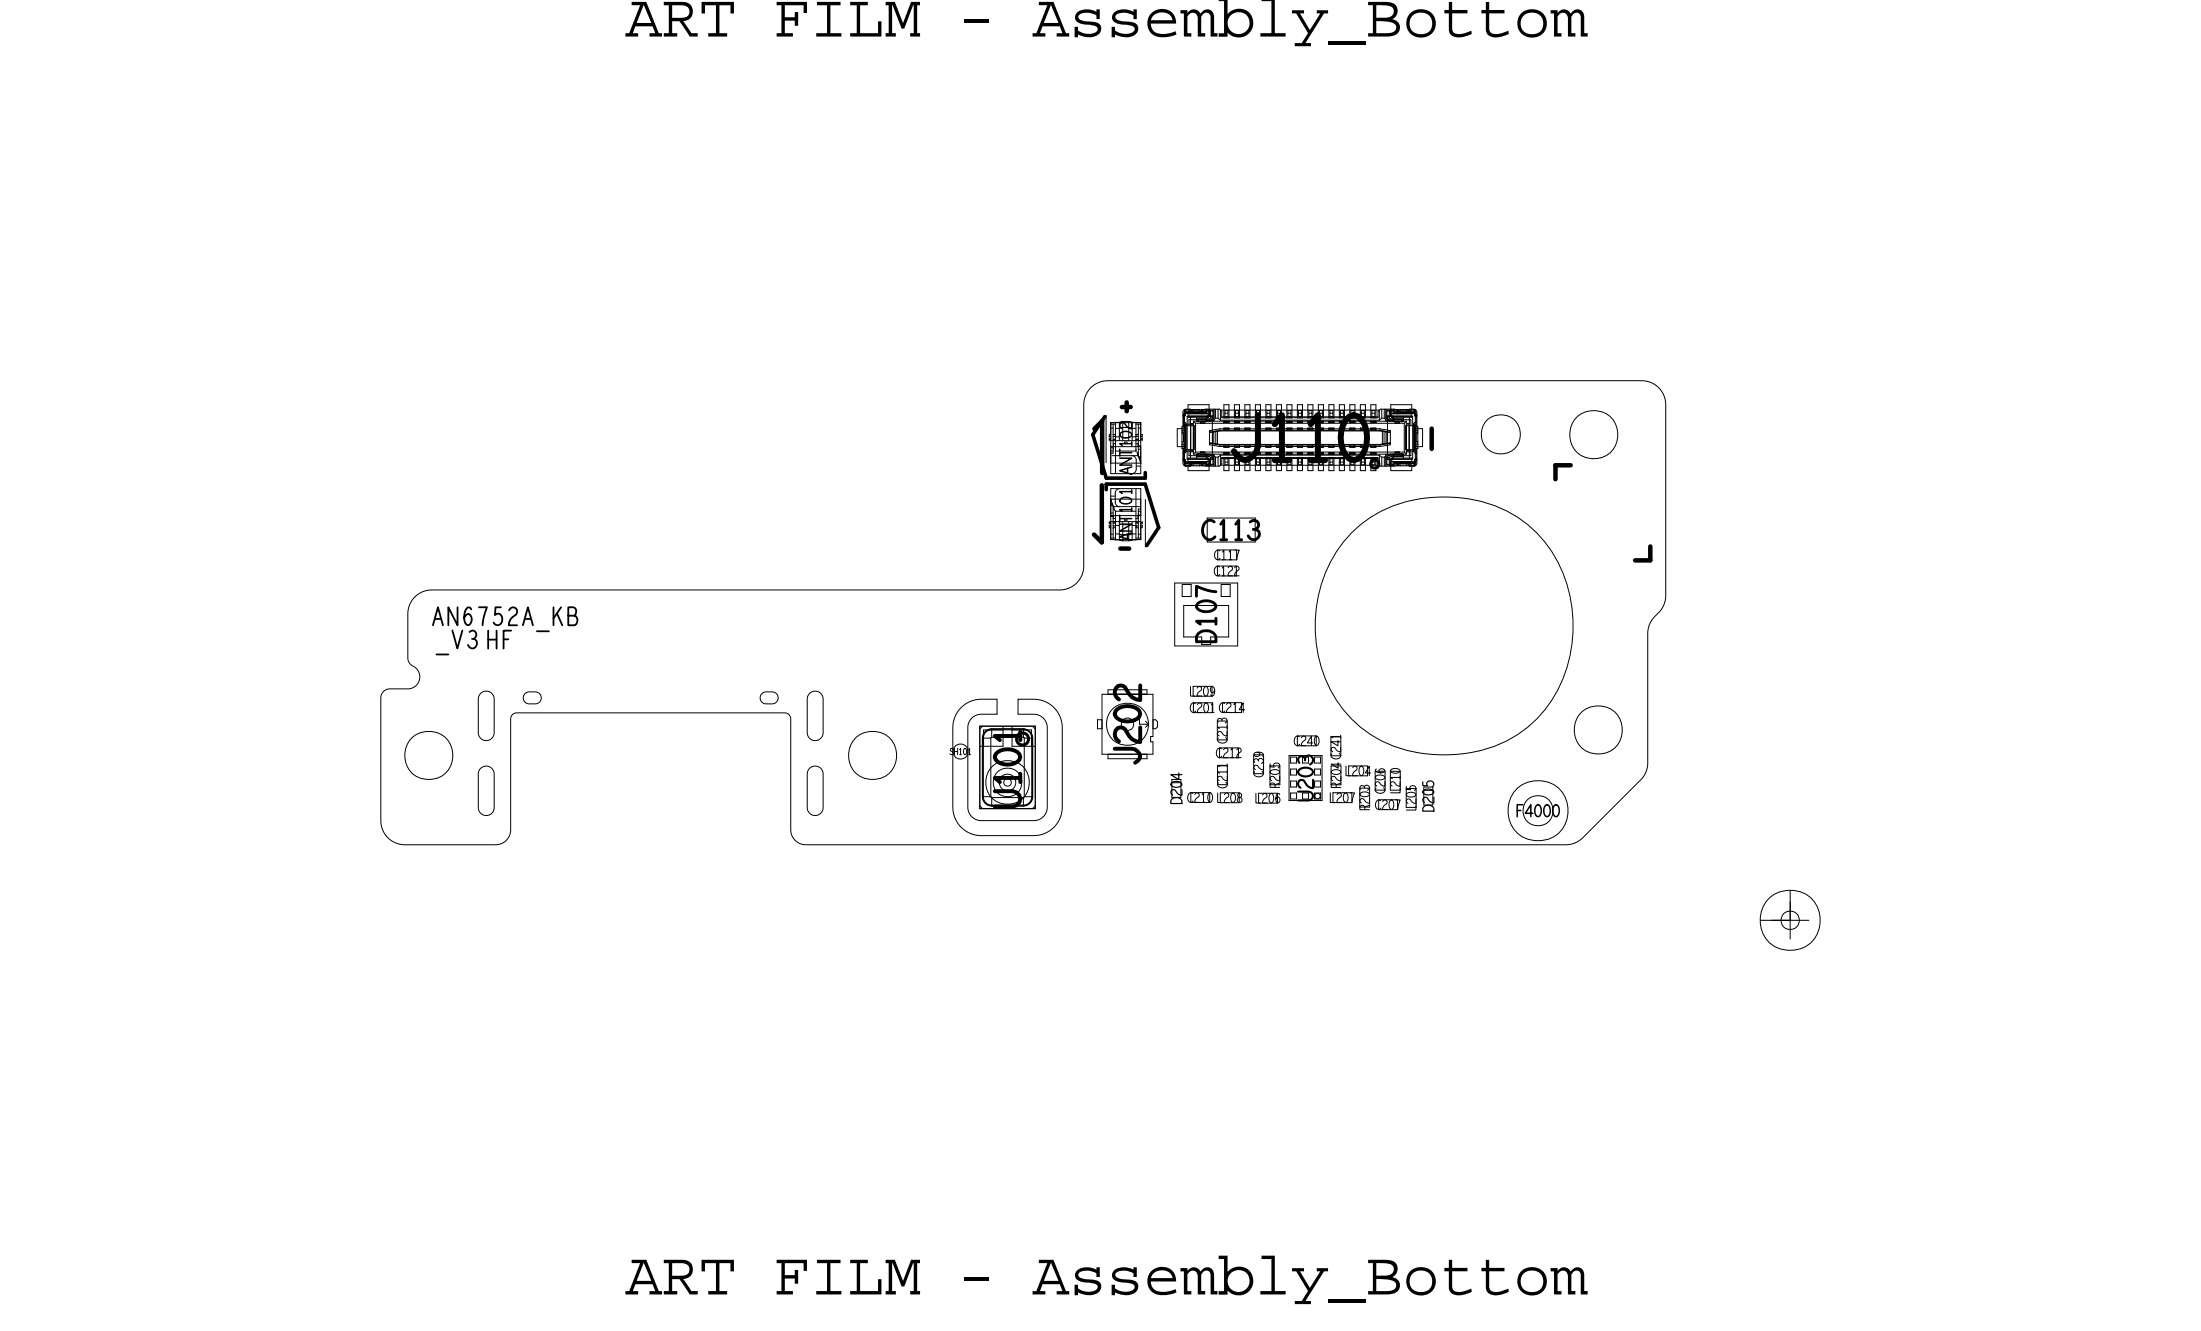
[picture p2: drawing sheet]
<svg xmlns="http://www.w3.org/2000/svg" width="73mm" height="44mm" viewBox="0 0 73 44" stroke-linecap="round" stroke-linejoin="round" font-family="sans-serif">
<!-- layer: Board Outline -->
<g fill="none" stroke="#000" stroke-width=".03">
<path d="M13.8 19.9l.6-.2h20.9a.8 .8 0 0 0 .8-.8v-5.4a.8 .8 0 0 1 .8-.8h17.8a.8 .8 0 0 1 .8 .8v6.4l-.1 .4-.3 .4-.1 .3-.1 4.6-.2 .4-1.9 1.9-.3 .2-25.7 .1-.3-.2-.1-.3v-3.7l-.2-.2h-9l-.2 .2v3.7l-.1 .3-.3 .2h-3.1a.8 .8 0 0 1-.8-.8v-4.2l.2-.2h.8l.3-.3v-.3l-.4-.4v-1.6zM45.3 17.6a4.4 4.4 0 0 1 6.8 1.5 4.3 4.3 0 0 1-2.6 5.9 4.3 4.3 0 0 1-5.6-3.2 4.5 4.5 0 0 1 1.4-4.2zM16 23.1h.3l.2 .2v1.2l-.2 .2h-.2l-.1-.2v-1.2zM16 25.6h.3l.2 .2v1.2l-.2 .2h-.2l-.1-.2v-1.2zM17.5 23.1h.4l.1 .1v.2l-.1 .1h-.3l-.1-.2zM25.4 23.1h.4l.1 .1v.2l-.1 .1h-.3l-.1-.2zM27 23.1h.3l.1 .2v1.2l-.2 .2h-.2l-.1-.2v-1.2zM27 25.6h.3l.1 .2v1.2l-.2 .2h-.2l-.1-.2v-1.2zM58.7 30.7h1zM59.7 29.7v1z"/>
<circle cx="50" cy="14.5" r=".65"/>
<circle cx="53.1" cy="14.5" r=".81"/>
<circle cx="14.3" cy="25.2" r=".81"/>
<circle cx="29.1" cy="25.2" r=".81"/>
<circle cx="53.3" cy="24.4" r=".81"/>
<circle cx="59.7" cy="30.7" r="1.01"/>
</g>
<g fill="none" stroke="#000" stroke-width=".15">
<path d="M36.5 17.8l.2 .3zM36.7 18.1h.1M36.7 16.2v1.9zM36.8 14.1l-.3 .2zM36.8 14v1.8zM37.4 18.3h.3zM37.4 13.6h.3zM37.6 13.4v.3zM47.7 14.3v.7zM51.9 15.5v.5zM51.9 15.5h.5zM54.5 18.7h.5z"/>
<path d="M55 18.2v.5z"/>
</g>
<!-- layer: Components -->
<g fill="none" stroke="#000" stroke-width=".03">
<path d="M36.9 13.9l-.4 .4zM36.9 13.9v1.5zM37 14.5h.1M37 14.6h.1M37 14.7h.1M37 14.6v.1zM37 14.5v.1zM37 17.4v.1zM37 17.5v.1zM37 17.6h.1M37 17.5h.1M37 17.4h.1"/>
<path d="M37 14.1h1zM37 14.1h.2zM37 14.9v.5zM37 14.7h1zM37 14.9h1zM37 15.4h1zM37 14.1v.6zM37 14.3h.1zM37 14.9h.1zM37 15h.1zM37 15.1h.1zM37 14.1h.1"/>
<path d="M37 14.1v1.7zM37 16.6v.6zM37 17.4h1zM37 17.2h1zM37 16.6h1zM37 16.3v.3zM37 17.8h.1zM37 17.2h.1zM37 17.1h.1zM37.1 16.9h.1M37.1 16.8h.1M37 16.5h.2z"/>
<path d="M37 16.3h1zM37 17.4v.6zM37 18h1zM37 18h.2zM37 17.9h.2zM37 16.6v1.3zM37 18h.1M37 16.6l.1 .1M37 15.8h1zM37.1 16.7v.2zM37.1 16.7l.1 .3zM37.1 15.2h.8z"/>
<path d="M37.1 15h.1M37.1 14.5h.1zM37.1 14.6h.1zM37.1 14.7h.1zM37.1 14.8h.1zM37.1 14.9h.1M37.1 14.1v1zM37.1 17.6h.1M37.1 17.6h.1zM37.1 17.5h.1zM37.1 17.4h.1zM37.1 17.3h.1z"/>
<path d="M37.1 17.2h.1M37.1 16.9v1zM37.1 17.2v.1zM37.1 14.8v.1zM37.1 16.9h.9zM37.2 17h.1M37.2 16.4v.3zM37.2 16.7l.1 .2M37.2 14.7h.1M37.2 14.5v.1zM37.2 17.5v.1zM37.2 17.4h.1"/>
<path d="M37.2 14.5h.1M37.2 14.6h.1M37.2 17.6h.1M37.2 17.5h.1M37.2 17.1h.1M37.2 14.1h.1zM37.2 14.3h.1zM37.2 14.6h.1zM37.2 14.1v1.7zM37.2 15h.7zM37.2 17.8h.1zM37.2 17.5h.1z"/>
<path d="M37.2 17.1h.7zM37.2 18h.1zM37.2 17v1zM37.3 17.4v.6zM37.3 17.8h.1M37.3 18h.1M37.3 14.1v.6zM37.3 16.3l-.1 .2M37.4 14.1h-.1M37.4 14.3h-.1M37.7 15.2l.2 .2M37.9 14.1h.1z"/>
<path d="M37.9 14.1v1zM37.9 14.7h.1zM37.9 14.8h.1zM37.9 17.4h.1zM37.9 17.3h.1zM37.9 18h.1zM37.9 17.9h.1zM37.9 16.3v1.7zM37.9 17.4h.1M37.9 17.5h.1M37.9 17.6h.1M37.9 14.5h.1z"/>
<path d="M37.9 14.6h.1zM37.9 17.6h.1zM37.9 17.5h.1zM37.9 17.5v.1zM37.9 15.3v.3zM37.9 15.5h.1zM37.9 15.7l-.2 .1M37.9 15.1h.1M37.9 15.1l.1 .3zM37.9 15.2h.1M37.9 15.2l.1 .2zM38 17.2h.1"/>
<path d="M38 17.2v.1zM38 14.8v.1zM38 14.9h.1M38 17.1h.1M38 14.5h.1M38 14.1v1.1zM38 14.3h.1M38 15h.1M38 17.8h.1M38 17h.1M38 17v.9zM38 15.2h.1"/>
<path d="M38 15.4v.1M38 14.1v.6zM38 14.9v.5zM38 14.1v1.4zM38 15.5v.3zM38 14.1h.1M38.1 14.6h.1M38.1 14.7h.1M38 16.6v.6zM38.1 17.6h.1M38 17.5h.1M38 17.4h.1"/>
<path d="M38 17.4v.6zM38 17.9h.1M38 16.3v1.6zM38.1 17.5h.1M38.1 14.6v.1zM38.1 14.5v.1zM38.1 17.4v.1zM38.1 17.5v.1zM38.2 16.7v1.5zM38.6 17.8l-.4 .4zM39.2 19.4v2.1zM39.2 19.4h2.1z"/>
<path d="M39.3 14.3v.6zM39.3 14.9h.2zM39.3 14.3h.2zM39.4 14.2v.8zM39.4 15h.1zM39.4 14.9h.1zM39.4 14.8h.1zM39.4 14.7h.1M39.5 14.5h.1M39.4 14.4h.1zM39.4 14.3h.1zM39.4 14.2h.1z"/>
<path d="M39.4 19.5h.3zM39.4 19.9h.3zM39.4 19.5v.4zM39.4 14.1h.1M39.4 13.9h.1M39.4 13.7v.5zM39.4 15v.4zM39.5 15.3h.1M39.5 15.1h.1M39.4 15h.4zM39.4 14.2h.4zM39.4 15.3h.1"/>
<path d="M39.4 15.4l.1 .1M39.4 15.3l.2 .1M39.5 14.5v.2zM39.5 13.9v.3zM39.5 15v.3zM39.5 15.3v.1M39.5 13.8v.1M39.5 13.9h.1M39.5 14.2v.8zM39.5 15h.1M39.5 14.1h.1M39.5 13.7h.1"/>
<path d="M39.5 13.8h.5zM39.5 13.7h.5zM39.5 15v.5zM39.5 13.7v.5zM39.5 15.5h.1M39.5 15.5h.5zM39.5 15.4h.5zM39.5 13.9h-.1M39.5 13.8h.8zM39.5 15.4h.8zM39.5 15.4h.1M39.5 13.7v.2z"/>
<path d="M39.5 15.3v.2zM39.5 14.3v.6zM39.5 14.2h.1M39.5 13.7h.2zM39.5 13.6h.2zM39.5 14.1v.9zM39.5 15.5h.2zM39.5 15h.3zM39.5 14.1h.3zM39.5 13.6l-.1 .1M39.6 13.8h.6zM39.6 15.4h.6z"/>
<path d="M39.6 13.8l-.2 .1M39.6 13.9h.1M39.6 13.9h.8zM39.6 13.9v1.4zM39.6 15.3h.8zM39.6 13.5v.4zM39.6 13.9h.7zM39.6 13.5h.7zM39.6 15.3v.4zM39.6 15.3h.1M39.6 15.7h.7zM39.6 15.3h.7z"/>
<path d="M39.6 14h.8zM39.6 14v.2zM39.6 15v.2zM39.6 15.2h.8zM39.7 13.6v.2zM39.7 13.8h.5zM39.7 15.4v.1zM39.7 15.4h.1M39.7 15.4h.5zM39.7 13.7h.1M39.7 15.5h.1M39.7 15.1h.1z"/>
<path d="M39.7 14.1h.1zM39.7 13.9v1.4zM39.7 13.8h.1M39.7 14.2v.8zM39.7 15h.1zM39.7 14.2h.1zM39.7 19.5v.4zM39.7 13.7v.1zM39.8 13.7h.1M39.8 15.5h.1M39.8 15.4h.1M39.8 13.8h.1"/>
<path d="M39.8 13.8h.3zM39.8 15.4h.3zM39.8 13.7h.3zM39.8 15.5h.3zM39.8 14.2v.8zM39.8 14l.1 .1zM39.8 14v1.1zM39.8 15.1h.1zM39.8 14h7.1zM39.8 15.1h7.1zM39.9 14.1v1zM39.9 14.1h6.9z"/>
<path d="M39.9 15.1h6.9zM39.9 15.2h.1M39.9 14h.3zM39.9 13.9v.1zM39.9 15.1v.2zM39.9 15.2h.3zM39.9 14h.1M39.9 15.1h.1M39.9 14h.4zM39.9 15.2h.4zM40 14h.1M39.9 14.1l.4-.1z"/>
<path d="M39.9 15.1l.4 .1zM40 14v.1zM40 14h.3zM40 15.2h.3zM40 15.1v.1zM40 13.7v.1zM40 15.4v.1zM40 13.8h.1M40 13.7h.1M40 15.5h.1M40 14.1h.1M40 14.1h.2z"/>
<path d="M40 15.1h.2zM40 15.1h.1M40.1 13.7h.1M40.1 15.5h.1M40.1 15.4h-.1M40.1 15.4h.1M40.1 13.7h.1zM40.1 15.5h.1zM40.2 13.8h.1M40.2 15.4h.1M40.1 13.8l.1-.1zM40.1 15.4l.1 .1z"/>
<path d="M40.1 13.8h.1M40.2 15.1h.1M40.2 14.1h.1M40.2 13.6v.2zM40.2 15.4v.1zM40.2 13.6h.5zM40.2 15.5h.5zM40.2 13.7h.2zM40.2 15.5h.2zM40.2 13.9v.1zM40.2 14h.1M40.2 13.9h.1"/>
<path d="M40.2 15.1v.2zM40.2 15.3h.1M40.2 15.5h.1M40.2 15.2v.1zM40.3 13.9h.1M40.3 17.3v.8zM40.3 17.3h1.6zM40.3 18.1h1.6zM40.3 13.7h.1zM40.3 15.5h.1zM40.3 13.7h-.1M40.3 15.3v.2z"/>
<path d="M40.3 15.3h.1M40.3 13.6v.3zM40.3 13.9h.1zM40.3 15.3h.1zM40.3 13.9h-.1M40.3 13.5v.4zM40.3 13.7v.2zM40.3 15.3v.4zM40.3 15.2l.1 .1M40.3 14h.1M40.3 15.2h.1M40.3 15.2l.1 .1-.1-.1"/>
<path d="M40.3 14.4v.4zM40.3 14.4h.1zM40.3 14.8l.4 .1zM40.3 14.4l.4-.1zM40.4 14.8h.1M40.4 14.8h-.1zM40.4 14.4h.1M40.4 14h.1zM40.4 13.9h.1M40.4 15.3h.1M40.4 15.2h.1zM40.4 14.8h.3z"/>
<path d="M40.4 14.4h.3zM40.4 13.7v.2zM40.4 15.3v.2zM40.4 13.9l-.1 .1M40.4 13.7h.1M40.4 14v1.2zM40.5 14.4h.1M40.4 14.4v.4zM40.4 15.5h.1M40.4 13.9l-.1 .1 .1-.1M40.5 14.4v.4zM40.5 14.8h.1"/>
<path d="M40.5 13.6v.4zM40.5 15.2v.3zM40.5 15.2h.1M40.5 14h.1M40.5 14v-.1zM40.5 13.6v.3zM40.6 18.9v.3zM40.6 18.9h.6zM40.6 19.2h.6zM40.6 18.3v.4zM40.6 18.3h.6zM40.6 18.7h.6z"/>
<path d="M40.6 13.6v.3zM40.7 13.6v.1zM40.7 14.9h5.3zM40.7 14.3h5.3zM40.7 14.8h5.3zM40.7 14.4h5.3zM40.7 13.7v.3zM40.7 14h5.3zM40.7 13.7h5.3zM40.7 15.5h5.3zM40.7 15.2h5.3zM40.7 19.5h.3z"/>
<path d="M40.7 19.9h.3zM40.7 13.7v.2zM40.7 13.9h5.3zM40.7 15.3h5.3zM40.8 13.5v.4zM40.8 13.5h.2zM40.8 13.7v.2zM40.8 13.8h.1zM40.8 13.7h.1zM40.9 13.7v.2zM41 13.5v.4zM41 19.5v.4z"/>
<path d="M41.2 13.5v.4zM41.2 13.5h.1zM41.2 13.7v.2zM41.2 13.8h.1zM41.2 13.7h.1zM41.2 18.9v.3zM41.2 18.3v.4zM41.3 19.4v2.1zM41.3 13.7v.2zM41.3 13.5v.4zM41.5 13.5v.4zM41.5 13.5h.2z"/>
<path d="M41.5 13.7v.2zM41.5 13.8h.1zM41.5 13.7h.1zM41.6 13.7v.2zM41.7 13.5v.4zM41.9 17.3v.8zM41.9 13.5v.4zM41.9 13.5h.1zM41.9 13.7v.2zM41.9 13.8h.1zM41.9 13.7h.1zM42 13.7v.2z"/>
<path d="M42 13.5v.4zM42.2 13.5v.4zM42.2 13.5h.2zM42.2 13.7v.2zM42.2 13.8h.1zM42.2 13.7h.1zM42.3 13.7v.2zM42.4 13.5v.4zM42.6 13.5v.4zM42.6 13.5h.1zM42.6 13.7v.2zM42.6 13.8h.1z"/>
<path d="M42.6 13.7h.1zM42.7 13.7v.2zM42.7 13.5v.4zM42.9 13.5v.4zM42.9 13.5h.2zM42.9 13.7v.2zM42.9 13.8h.1zM42.9 13.7h.1zM43 13.7v.2zM43.1 13.5v.4zM43.3 13.5v.4zM43.3 13.5h.1z"/>
<path d="M43.3 13.7v.2zM43.3 13.8h.1zM43.3 13.7h.1zM43.4 13.7v.2zM43.4 13.5v.4zM43.6 13.5v.4zM43.6 13.5h.2zM43.6 13.7v.2zM43.6 13.8h.1zM43.6 13.7h.1zM43.7 13.7v.2zM43.8 13.5v.4z"/>
<path d="M44 13.5v.4zM44 13.5h.1zM44 13.7v.2zM44 13.8h.1zM44 13.7h.1zM44.1 13.7v.2zM44.1 13.5v.4zM44.3 13.5v.4zM44.3 13.5h.2zM44.3 13.7v.2zM44.3 13.8h.1zM44.3 13.7h.1z"/>
<path d="M44.4 13.7v.2zM44.5 13.5v.4zM44.7 13.5h.1zM44.7 13.5v.4zM44.7 13.8h.1zM44.7 13.7h.1zM44.7 13.7v.2zM44.8 13.7v.2zM44.8 13.5v.4zM45 13.5h.2zM45 13.5v.4zM45 13.8h.1z"/>
<path d="M45 13.7h.1zM45 13.7v.2zM45.1 13.7v.2zM45.2 13.5v.4zM45.4 13.5h.1zM45.4 13.5v.4zM45.4 13.8h.1zM45.4 13.7h.1zM45.4 13.7v.2zM45.5 13.7v.2zM45.5 13.5v.4zM45.7 13.5h.2z"/>
<path d="M45.7 13.5v.4zM45.7 13.8h.1zM45.7 13.7h.1zM45.7 13.7v.2zM45.8 13.7v.2zM45.9 13.5v.4zM46 13.7v-.1zM46 13.7v.2zM46 14l.1-.1zM46 13.7v.3zM46 15.2h.1zM46 14.8h.1z"/>
<path d="M46 14.4h.1zM46 14.8h.3zM46 14.4h.3zM46 14.9l.4-.1zM46 14.3l.4 .1zM46 13.6h.5zM46 15.5h.5zM46.1 13.9h.1zM46.1 13.6v.3zM46.1 15.2h.1zM46.1 15.2v.3zM46.2 14.4h.1"/>
<path d="M46.1 14.8h.1M46.1 14.4v.4zM46.1 14.4h.1M46.2 14.8h.1M46.2 14.4v.4zM46.2 13.9v.1zM46.2 13.6v.3zM46.2 15.2h.1M46.2 15.2v.3zM46.2 13.6v.4zM46.2 14h.1M46.2 14h.1z"/>
<path d="M46.2 15.2h.1zM46.3 14.4h.1M46.3 13.9h.1M46.2 13.7v.2zM46.3 15.5h.1M46.2 15.3h.1M46.2 15.3v.2zM46.2 13.9h.2zM46.2 13.7h.3zM46.2 15.5h.3zM46.2 15.3h.2zM46.3 13.9l.1 .1-.1-.1"/>
<path d="M46.3 15.3h.1M46.3 14.4v.4zM46.3 14.8h.1M46.3 14v1.2zM46.3 14h.7zM46.3 13.9h.8zM46.3 15.3h.8zM46.3 15.2h.7zM46.2 13.7h.1M46.3 13.7h.1zM46.3 15.5h.1zM46.3 13.7v.2z"/>
<path d="M46.3 15.3v.2zM46.3 13.9l.1 .1M46.3 14.8h.1zM46.4 13.9h.1M46.4 13.6v.3zM46.4 15.3v.2zM46.4 15.3h.1M46.4 14.4h-.1zM46.4 14.4v.4zM46.4 14l.4 .1zM46.4 15.2l.4-.1zM46.4 15.2h.1"/>
<path d="M46.4 15.2l-.1 .1 .1-.1M46.4 14h.3zM46.4 14h.1M46.4 15.2h.3zM46.4 14h.4zM46.4 15.2h.4zM46.4 15.2l-.1 .1M46.4 13.9h.7zM46.4 13.5h.7zM46.4 13.5v.4zM46.4 13.7v.2zM46.4 15.7h.7z"/>
<path d="M46.4 15.3h.7zM46.4 15.3v.4zM46.4 13.8h.8zM46.4 15.4h.8zM46.4 13.7h.1M46.5 13.9h.1M46.5 15.3h-.1M46.5 14h.3zM46.5 14h.1M46.5 13.9v.1zM46.5 15.2h.3zM46.5 15.3h.1"/>
<path d="M46.5 15.2v.1zM46.5 13.7l.1 .1zM46.5 15.5l.1-.1zM46.5 15.5h-.1M46.5 13.8h.1M46.5 13.8h.5zM46.5 13.6v.2zM46.5 15.4h.5zM46.5 15.4h.1M46.5 15.4v.1zM46.5 15.1h.1M46.5 15.1v.2z"/>
<path d="M46.5 13.7h.1zM46.5 13.8h.6zM46.5 15.5h.1zM46.5 15.4h.6zM46.5 14.1h.1M46.5 14.1h.2zM46.5 15.1h.2zM46.6 13.8h.1M46.6 13.8h.3zM46.6 15.4h.3zM46.6 15.4h.1M46.6 13.7h.1"/>
<path d="M46.6 15.5h.1M46.6 13.7h.3zM46.6 15.5h.3zM46.7 15.1h.1M46.7 13.8h.5zM46.7 15.4h.5zM46.7 14.1h.1M46.7 13.7h.1M46.7 13.7h.5zM46.7 15.5h.1M46.7 15.5h.5zM46.7 13.7v.1z"/>
<path d="M46.7 15.4v.1zM46.7 13.8h-.1M46.7 15.1v.1zM46.8 14h.1M46.7 15.2h.1M46.7 14v.1zM46.8 14.1h.1M46.8 15.1h.1M46.8 15.2h.1M46.8 13.9v.1zM46.8 15.1v.2zM46.8 14.1l.1-.1z"/>
<path d="M46.8 15.1h.1zM46.8 14.1v1zM46.9 15h.3zM46.9 14.2h.3zM46.9 14.2v.8zM46.9 14v1.1zM46.9 15h.1zM46.9 14.2h.1zM46.9 14.1h.1zM46.9 15.1h.1zM46.9 15h.2zM46.9 13.7h.1"/>
<path d="M46.9 13.8h.1M46.9 15.5h.1M47 15.4h.1M47 13.7h.1M47 13.7v.1zM47 15.5h.1M47 15.4v.1zM47 14.2v.8zM47 13.6h.1zM47 13.8h.1M47 13.6v.2zM47 15.5h.1z"/>
<path d="M47 13.9v1.4zM47 13.7h.1zM47 14v.2zM47 15v.2zM47.1 13.9h.1M47.1 13.5v.4zM47.1 15.3h.1M47.1 15.3v.4zM47.1 13.9v1.4zM47.1 13.8l.1 .1M47.1 13.7h.1M47.2 14.1h.1"/>
<path d="M47.1 14.1v.9zM47.1 15.5h.1M47.1 13.6l.1 .1M47.2 15.5h.1M47.2 14.2h.1M47.2 15.1h.1M47.2 14.1v.9zM47.2 15h.1M47.2 14.9h.2zM47.2 14.3h.2zM47.2 14.3v.6zM47.2 13.9h.1"/>
<path d="M47.2 13.7h.1M47.2 13.7v.2zM47.2 15.3h.1M47.2 15.3v.2zM47.2 14.2v.8zM47.2 15.4h.1M47.2 15v.5zM47.2 13.7v.5zM47.2 15h.1zM47.2 14.9h.1zM47.2 14.8h.1zM47.2 14.4h.1z"/>
<path d="M47.2 14.3h.1zM47.2 14.2h.1zM47.2 13.8v.1M47.2 13.9v.3zM47.2 15v.3zM47.2 15.3v.1M47.2 14.7h.1M47.3 14.5h.1M47.2 14.5v.2zM47.2 15v.4zM47.2 15.4l-.1 .1M47.2 15.3l-.1 .1"/>
<path d="M47.3 14.2v.8zM47.4 14.3v.6zM31.8 24.9l.2-.1 .2 .1 .1 .2-.1 .1-.2 .1-.2-.1v-.1zM32.7 24.2v2.8zM32.7 24.2h1.8zM32.7 24.9h.7zM32.7 27h1.8zM32.7 26.9l.1 .1M32.8 24.6v2zM32.8 24.6h.2zM32.8 26.6h.2zM32.8 24.2l-.1 .1"/>
<path d="M32.8 26.6l.1 .2 .2 .1M32.8 24.3v.6zM32.8 24.3h.6zM33 24.6v2zM33 26.6h.1M33.1 24.3v.3zM33.1 24.6h1zM33.1 24.3h1zM33.1 26.9h1zM33.1 26.6h1zM33.1 26.6v.3zM33.1 24.6h-.1"/>
<path d="M33.1 26.9l-.2-.1-.1-.2 .1 .2 .2 .1M33.1 24.3l-.3 .1v.2l.1-.2 .2-.1-.2 .1-.1 .2M33.7 24.9h.8zM33.7 24.3h.7zM34.1 24.3l.3 .1v.2l-.1-.2-.2-.1 .2 .1 .1 .2M34.1 26.9l.2-.1 .1-.2-.1 .2-.2 .1M34.2 24.6h.2zM34.2 26.6h.2zM34.2 24.6v2zM34.4 24.3v.6zM34.4 24.6v2zM34.4 26.6l-.1 .2-.2 .1"/>
<path d="M34.4 24.2l.1 .1M34.5 24.2v2.8zM34.5 26.9l-.1 .1M36.6 24.3h.1zM36.6 24v.3zM36.6 24h.1zM36.7 24v.3zM36.7 25.2h1.5zM36.7 23.2v2zM36.7 23.2h1.7zM36.9 23.2h1.3zM36.9 23v.2z"/>
<path d="M36.9 23h1.3zM36.9 25.3h1.3zM36.9 25.2v.1zM36.9 25.2h1.3zM38.2 25.2h.2zM38.4 24.6h.1M38.4 24.6v.1zM38.4 24.7h.1M38.4 23.2v1.4zM38.4 24.7v.5zM38.4 24.3h.1zM38.4 24v.3z"/>
<path d="M38.4 24h.1zM38.5 24h.1M38.5 24l.1 .1zM38.5 24.3l.1-.1zM38.6 24.1v.1zM39.2 21.5h2.1zM39.5 20.2v1zM39.5 21.2h.6zM39.5 20.2h1.5zM39.7 26.8h.6zM39.7 26.4v.4zM39.7 26.4h.6z"/>
<path d="M39.8 22.9h.6zM39.8 23.2h.6zM39.8 22.9v.3zM39.8 23.4h.6zM39.8 23.8h.6zM39.8 23.4v.4zM40.3 26.4v.4zM40.4 21.2h.6zM40.4 22.9v.3zM40.4 23.4v.4zM40.6 24.1v.6zM40.6 24.1h.3z"/>
<path d="M40.6 24.7h.3zM40.6 25.5v.7zM40.6 25.5h.3zM40.6 26.2h.3zM40.7 24.9h.6zM40.7 25.3h.6zM40.7 24.9v.4zM40.7 26.4h.6zM40.7 26.8h.6zM40.8 23.4h.6zM40.8 23.8h.6zM40.8 23.4v.4z"/>
<path d="M40.9 24.1v.6zM40.9 25.5v.7zM41 20.2v1zM41.3 24.9v.4zM41.4 23.4v.4zM41.8 25.2h.3zM41.8 25.8h.3zM41.8 25.2v.6zM42 26.5v.3zM42 26.5h.6zM42 26.8h.6zM42.1 25.2v.6z"/>
<path d="M42.4 25.5v.7zM42.4 26.2h.3zM42.4 25.5h.3zM42.6 26.5v.3zM42.7 25.5v.7zM43 25.2h1.1zM43 25.2v1.5zM43 26.7h1.1zM43 25.3h.2zM43 25.3v.2zM43 25.5h.2zM43 25.7h.2z"/>
<path d="M43 25.7v.2zM43 25.9h.2zM43 26.1h.2zM43 26.1v.2zM43 26.3h.2zM43 26.5h.2zM43 26.5v.2zM43 26.7h.2zM43.2 25.3v.2zM43.2 25.7v.2zM43.2 26.1v.2zM43.2 26.5v.2z"/>
<path d="M43.3 24.5h.6zM43.3 24.9h.6zM43.3 24.5v.4zM43.8 25.3h.2zM43.8 25.5h.2zM43.8 25.7h.2zM43.8 25.9h.2zM43.8 26.1h.2zM43.8 26.3h.2zM43.8 26.5h.2zM43.8 26.7h.2zM43.8 26.6l.1-.1 .1 .1h-.1z"/>
<path d="M43.9 24.5v.4zM44 25.3v.2zM44 25.7v.2zM44 26.1v.2zM44 26.5v.2zM44.1 25.2v1.5zM44.4 24.6v.6zM44.4 25.2h.3zM44.4 24.6h.3zM44.4 25.5v.7zM44.5 26.4h.6zM44.5 26.8h.6z"/>
<path d="M44.5 26.4v.4zM44.7 24.6v.6zM44.7 25.5v.7zM45 25.6h.6zM45 25.9h.6zM45 25.6v.3zM45.1 26.4v.4zM45.3 26.9h.4zM45.3 26.3v.6zM45.3 26.3h.4zM45.6 25.6v.3zM45.7 26.3v.6z"/>
<path d="M45.9 25.7v.7zM45.9 25.7h.3zM45.9 26.4h.3zM46 26.7v.3zM46 27h.6zM46 26.7h.6zM46.2 25.7v.7zM46.4 26.4h.3zM46.4 25.7v.7zM46.4 25.7h.3zM46.6 26.7v.3zM46.7 25.7v.7z"/>
<path d="M46.9 26.9h.3zM46.9 26.3v.6zM46.9 26.3h.3zM47.2 26.3v.6z"/>
<circle cx="33.6" cy="26.1" r=".48"/>
<circle cx="33.6" cy="26.1" r=".73"/>
<circle cx="37.6" cy="24.2" r=".71"/>
<circle cx="51.3" cy="27.1" r="1.01"/>
<circle cx="51.3" cy="27" r=".5"/>
</g>
<path d="M36.4 14.5l.5 1.4zM36.8 13.9l-.4 .6zM36.9 16.1h1.3zM36.9 16.1v.2zM36.9 15.9h1.3zM38.2 16.1l.4 1.5zM38.2 15.8v.1zM38.6 17.6l-.4 .6z" fill="none" stroke="#000" stroke-width=".12"/>
<!-- layer: Text -->
<g fill="none" stroke="#000" stroke-width=".06">
<path d="M14.4 20.9l.2-.6 .2 .6M14.5 20.6h.2M15.1 21l.2 .6 .1-.6M15.3 20.3v.6l-.3-.6v.6M15.7 21.1a.14 .14 0 0 1 .2 0 .14 .14 0 0 1-.1 .2M15.7 20.3a.3 .3 0 0 0-.2 .2 .3 .3 0 0 0 .2 .3 .16 .16 0 0 0 0-.2 .16 .16 0 0 0-.2 0M16 20.3h.2l-.1 .6M16.3 21v.6M16.6 21v.6M16.7 20.3h-.2v.2a.17 .17 0 0 1 .2 .1 .17 .17 0 0 1 0 .2 .17 .17 0 0 1-.2 0M17 20.4a.14 .14 0 0 1 .2-.1 .14 .14 0 0 1 0 .2l-.2 .2v.2h.2M17 21h-.2v.6"/>
<path d="M17.4 20.9l.2-.6 .2 .6M17.5 20.6h.2M17.9 21.1h.4M18.5 20.3v.6M18.6 20.5l.2 .4M18.7 20.3l-.2 .3M19 20.5l.2 .1 .1 .1-.1 .2h-.2v-.6h.2v.2"/>
</g>
<path d="M31.8 25h-.1l.1 .1h-.1M31.8 25v.2M31.9 25v.2M32 25v.2M32.2 25a.1 .1 0 0 1 .1 .1 .1 .1 0 0 1-.2 0 .1 .1 0 0 1 0-.1zM32.3 25v.2" fill="none" stroke="#000" stroke-width=".03"/>
<path d="M33.2 26.4h.6a.26 .26 0 0 1 .2 .2 .26 .26 0 0 1-.2 .3h-.6M33.2 25.2a.51 .51 0 0 1 .8 0 .48 .48 0 0 1-.8 0zM34 24.5h-.8l.1 .2M34 25.9h-.8l.1 .2M37.2 25h.7l.1 .2-.1 .2M37.2 23.7a.51 .51 0 0 1 .8 .1 .48 .48 0 0 1-.8 0zM38 22.9v.5a.71 .71 0 0 1-.6-.5l-.2 .1v.2l.1 .1M38 24.3v.5a.71 .71 0 0 1-.6-.5l-.2 .1v.2l.1 .1" fill="none" stroke="#000" stroke-width=".13"/>
<g fill="none" stroke="#000" stroke-width=".05">
<path d="M37.3 17.5h.4l-.4 .2h.4M37.3 17.2v.2M37.3 17.3h.4M37.3 15.3h.4l-.4 .2h.4M37.3 15v.2M37.3 15.1h.4M37.4 16.7v-.1a.16 .16 0 0 1 .2 0 .16 .16 0 0 1 .1 .2 .19 .19 0 0 1-.3-.1zM37.4 14.5v-.1a.16 .16 0 0 1 .2 0 .16 .16 0 0 1 .1 .2 .19 .19 0 0 1-.3-.1zM37.7 16.4h-.4l.1 .1M37.7 17h-.4l.1 .1M37.7 17.8l-.4 .1 .4 .1M37.7 14.1v.2l-.2-.2a.11 .11 0 0 0-.2 .1 .1 .1 0 0 0 .1 .1"/>
<path d="M37.7 14.8h-.4l.1 .1M37.7 15.6l-.4 .1 .4 .1M50.6 27h.1M50.8 26.8h-.2v.4M51.1 27.1h-.2l.2-.3v.4M51.3 26.9a.17 .17 0 0 1 .1 .1 .17 .17 0 0 1-.2 .2zM51.6 26.9a.17 .17 0 0 1 .1 .1 .17 .17 0 0 1-.2 .2zM51.9 26.9a.17 .17 0 0 1 .1 .1 .17 .17 0 0 1-.2 .2z"/>
</g>
<path d="M40.5 17.4a.29 .29 0 0 0-.4 .3 .29 .29 0 0 0 .4 .3v-.1M40.5 19.7l-.6-.1v.3M40.7 17.5l.1-.1v.6M41.2 17.5l.1-.1v.6M41.7 17.4a.16 .16 0 0 1 .2 0 .16 .16 0 0 1 0 .3M39.9 20.2a.34 .34 0 0 1 .4-.2 .34 .34 0 0 1 .2 .3 .34 .34 0 0 1-.3 .1 .34 .34 0 0 1-.3-.2zM40 21.1a.34 .34 0 0 1 .4 0 .34 .34 0 0 1 .1 .3h-.6zM40.5 20.7h-.6l.1 .1" fill="none" stroke="#000" stroke-width=".09"/>
<path d="M43.3 26.4h.3l.2 .2-.2 .1h-.3M43.3 25.7a.26 .26 0 0 1 .3-.1 .26 .26 0 0 1 .2 .2 .26 .26 0 0 1-.3 .1 .26 .26 0 0 1-.2-.2zM43.5 25.3a.12 .12 0 0 0-.2-.1 .12 .12 0 0 0 0 .2M43.8 26v.3l-.3-.3a.13 .13 0 0 0-.2 .1 .13 .13 0 0 0 .1 .2" fill="none" stroke="#000" stroke-width=".07"/>
<path d="M41.9 13.8v1a.41 .41 0 0 1-.3 .5 .41 .41 0 0 1-.5-.3M42.5 14.1l.2-.3v1.5M43.7 14.1l.2-.3v1.5M45 13.9a.54 .54 0 0 1 .6 .7v.2a.43 .43 0 0 1-.5 .5 .43 .43 0 0 1-.4-.5v-.4z" fill="none" stroke="#000" stroke-width=".2"/>
<!-- layer: Drawing Origin -->
<path d="M59.1 30.7h1.2M59.5 30.5l.2-.1 .2 .1 .1 .2-.1 .2-.2 .1-.2-.1-.1-.2zM59.7 30.1v1.2" fill="none" stroke="#000" stroke-width=".03"/>
<!-- layer: All Others -->
<path d="M32.1 23.6l.4-.3h.7v.5l-.6 .1-.3 .3v2.7v.3l.4 .2h1.8l.3-.2 .1-.2v-2.8l-.3-.3-.7-.1v-.5h.6a.95 .95 0 0 1 .9 1v2.6a.95 .95 0 0 1-.9 1h-1.8a.95 .95 0 0 1-.9-1v-2.7l.1-.3z" fill="none" stroke="#000" stroke-width=".03"/>
<g font-size="2.1">
<text x="20.9" y="1.2">ART FILM - Assembly_Bottom</text>
<text x="20.9" y="43.2">ART FILM - Assembly_Bottom</text>
</g>
<text font-size="1.5" x="40.9" y="15.3">J110</text>
<g font-size=".8">
<text x="34" y="27" transform="rotate(-90 34 27)">U101</text>
<text x="38" y="25.6" transform="rotate(-90 38 25.6)">J202</text>
</g>
<g font-size=".7">
<text x="40" y="18">C113</text>
<text x="40.5" y="21.5" transform="rotate(-90 40.5 21.5)">D107</text>
</g>
<text font-size=".6" x="14.6" y="21.6">_V3 HF</text>
<text font-size=".5" x="43.8" y="26.8" transform="rotate(-90 43.8 26.8)">U203</text>
<g font-size=".4">
<text x="37.7" y="15.8" transform="rotate(-90 37.7 15.8)">ANT102</text>
<text x="37.7" y="18" transform="rotate(-90 37.7 18)">ANT101</text>
<text x="39.4" y="26.8" transform="rotate(-90 39.4 26.8)">D204</text>
<text x="47.8" y="27.1" transform="rotate(-90 47.8 27.1)">D205</text>
</g>
<g font-size=".3">
<text x="39.7" y="23.2">L209</text>
<text x="39.7" y="23.8">C201 C214</text>
<text x="40.5" y="19.2">C122</text>
<text x="40.5" y="18.7">C117</text>
<text x="39.6" y="26.8">C210 L208</text>
<text x="40.5" y="25.3">C212</text>
<text x="40.9" y="24.8" transform="rotate(-90 40.9 24.8)">C213</text>
<text x="40.9" y="26.3" transform="rotate(-90 40.9 26.3)">C211</text>
<text x="41.8" y="26.8">L206</text>
<text x="42.1" y="25.9" transform="rotate(-90 42.1 25.9)">C239</text>
<text x="42.7" y="26.3" transform="rotate(-90 42.7 26.3)">R205</text>
<text x="43.1" y="24.9">C240</text>
<text x="44.3" y="26.8">L207</text>
<text x="44.7" y="26.3" transform="rotate(-90 44.7 26.3)">R204C241</text>
<text x="44.8" y="25.9">L204</text>
<text x="45.7" y="27" transform="rotate(-90 45.7 27)">R203</text>
<text x="45.9" y="27">C207</text>
<text x="46.2" y="26.5" transform="rotate(-90 46.2 26.5)">C206</text>
<text x="46.7" y="26.5" transform="rotate(-90 46.7 26.5)">L210</text>
<text x="47.2" y="27.1" transform="rotate(-90 47.2 27.1)">L205</text>
</g>
<text font-size=".2" x="31.7" y="25.2">SH101</text>
</svg>
